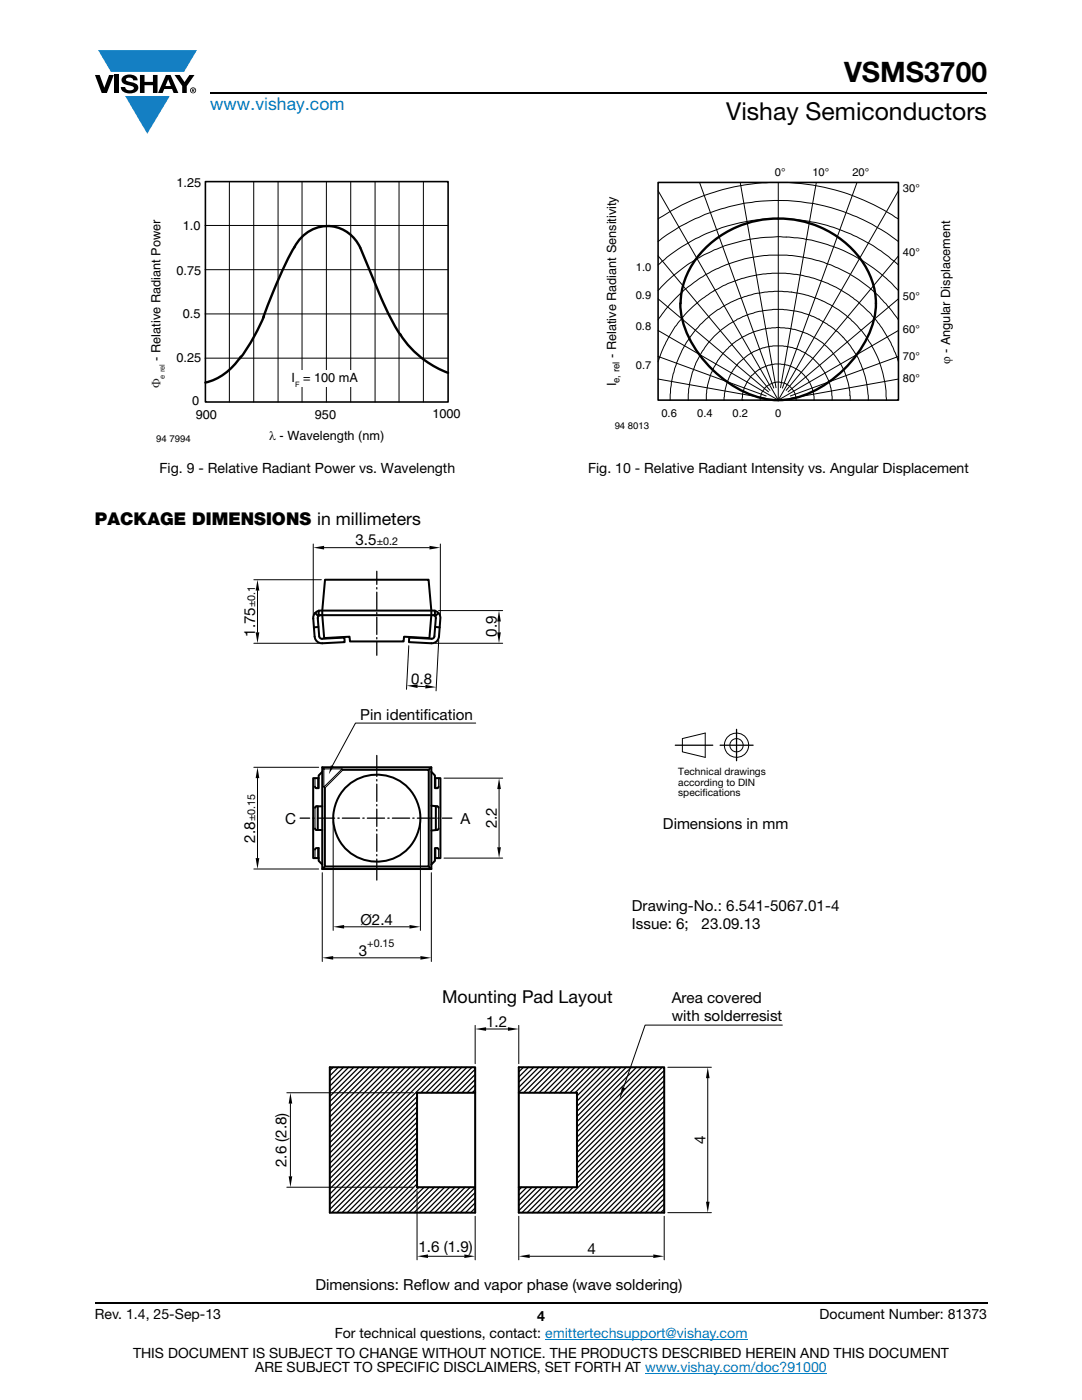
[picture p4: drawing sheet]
<svg xmlns="http://www.w3.org/2000/svg" width="216mm" height="279mm" viewBox="0 0 216 279" stroke-linecap="round" stroke-linejoin="round" font-family="sans-serif">
<g fill="#147fc3">
<path d="M19.6 10h19.7l-2.6 4.3h-1.1h-13.5z"/>
<path d="M25 19.2h8.9l-4.5 7.5z"/>
</g>
<g fill="#000">
<path d="M18.9 15h1l.9 2.5 1-2.5h.9l-1.4 3.6h-1zM22.9 15h.9v3.6h-.9zM24.6 15.3a2.1 2.1 0 0 1 2.8 .3l.1 .4h-.9a.79 .79 0 0 0-.7-.5 .79 .79 0 0 0-.8 .4l.3 .3 1 .2a1.08 1.08 0 0 1 1.2 1 1.08 1.08 0 0 1-1.1 1.2 1.73 1.73 0 0 1-2.4-1.2h.9a.96 .96 0 0 0 .8 .6 .96 .96 0 0 0 .9-.4 1.31 1.31 0 0 0-1.2-.6 1.03 1.03 0 0 1-1.1-.6 1.03 1.03 0 0 1 .2-1.1zM27.9 15h.9v1.3h1.7v-1.3h.9v3.6h-.9v-1.6h-1.7v1.6h-.9zM34.8 15h1.1l.9 1.4 1-1.4h1l-1.5 2.2v1.4h-.9v-1.4z"/>
<path d="M33.6 15.9l.5 1.3h-1.1zM33.1 15l-1.6 3.6h1l.3-.8h1.5l.3 .8h1l-1.6-3.6z"/>
<path d="M38.4 17.8h.2v.2h-.2zM38.3 17.7v.7h.1v-.3l.4 .3-.2-.3 .2-.2-.1-.2z"/>
<path d="M38.1 18a.46 .46 0 0 1 .9 0 .46 .46 0 0 1-.9 0zM37.9 18a.6 .6 0 0 0 1.2 0 .6 .6 0 0 0-1.2 0z"/>
</g>
<path d="M42 18.6h155M18.9 260h178.1" fill="none" stroke="#000" stroke-width=".36"/>
<path d="M108.8 267.3h40.3M128.7 274h36.3" fill="none" stroke="#007ec4" stroke-width=".2"/>
<path d="M29.8 35.2h62.1v53.4h-62.1z" fill="#fff"/>
<path d="M41 36.2h48.4v44h-48.4z" fill="none" stroke="#000" stroke-width=".32"/>
<g fill="none" stroke="#000" stroke-width=".2">
<path d="M45.8 36.2v44M50.6 36.2v44M55.5 36.2v44M60.3 36.2v44M65.1 36.2v44M70 36.2v44M74.8 36.2v44M79.6 36.2v44M84.5 36.2v44M40.9 53.8h48.4M40.9 45h48.4M40.9 71.5h48.4"/>
<path d="M40.9 62.7h48.4"/>
</g>
<path d="M71.9 49.4a7.2 7.2 0 0 0-6.6-4.3 7.2 7.2 0 0 0-6.6 4.2 98.7 98.7 0 0 0-6.2 14.1M71.9 49.4l5 12 1.7 3.3 1.3 2.1M48 71.2a11.8 11.8 0 0 1-7 5.1M52.7 63.1l-2.4 4.7-2.4 3.7M79.8 66.7a19.3 19.3 0 0 0 9.6 7.7" fill="none" stroke="#000" stroke-width=".48"/>
<g fill="#fff">
<path d="M57.2 73.8h15.9v3.4h-15.9z"/>
<path d="M120.8 33.3h69.3v52.7h-69.3z"/>
</g>
<path d="M131.3 36.4h48v43.5h-48z" fill="none" stroke="#000" stroke-width=".32"/>
<g fill="none" stroke="#000" stroke-width=".2">
<path d="M131.3 38.1l24 41.8M139.6 36.4l14.8 41M147.7 36.4l7.1 41M155.3 36.4v43.5M162.9 36.4l-7.2 41M171 36.4l-14.9 41M179.3 38.1l-24 41.8M131.3 43.7a43.5 43.5 0 0 1 22.3-7.3h3.7a43.1 43.1 0 0 1 22 7.3M131.3 52.9a35.3 35.3 0 0 1 9.8-6.3 35.5 35.5 0 0 1 17.2-2.8 35.6 35.6 0 0 1 21 9.1M131.3 48.2a39 39 0 0 1 14.6-7.1 39.1 39.1 0 0 1 11-1.1 39.4 39.4 0 0 1 22.4 8.2M131.3 59.6l22 18.6M131.3 51.1l22.3 26.8"/>
<path d="M179.3 58a32.1 32.1 0 0 0-48 0M179.3 51.1l-22.4 26.8M179.3 59.6l-22.1 18.6M131.3 63.8a28.7 28.7 0 0 1 22.2-12.9h3.5a28.5 28.5 0 0 1 10.2 2.6l2.2 1.1a29.2 29.2 0 0 1 9.9 9.2M131.3 71.1l21.6 7.9M131.3 75.6l21.4 3.9M131.3 66l24 13.9M131.3 72.2l1.6-3.9 1.8-3.1a25.4 25.4 0 0 1 8.5-7.5l1.1-.7a27 27 0 0 1 9.8-2.5h2.6a27 27 0 0 1 10.1 2.8l2.6 1.6a24.8 24.8 0 0 1 6.6 6.5l1.8 3 1.5 3.8M133.7 79.9a22.3 22.3 0 0 1 1.2-7.1l1.2-2.8 .7-1.3a22.3 22.3 0 0 1 8-7.9 22.8 22.8 0 0 1 9.7-2.7h1.5a22.4 22.4 0 0 1 11.3 3.7l1.5 1.1a23 23 0 0 1 4.2 4.5 22.9 22.9 0 0 1 3.9 12.5M148.1 79.9h.1M151.7 79.9a3.6 3.6 0 0 1 5.7-3 3.9 3.9 0 0 1 1.5 3M162.4 79.9a7.3 7.3 0 0 0-2.4-5.5 8 8 0 0 0-4.3-1.8h-1.1a8.2 8.2 0 0 0-3.8 1.6l-.6 .6a7.6 7.6 0 0 0-2.1 5.1"/>
<path d="M166 79.9a11 11 0 0 0-9.7-10.9l-2.3 .1a10.9 10.9 0 0 0-9.5 10.8M169.7 79.9a14.6 14.6 0 0 0-11.2-14.2 14.5 14.5 0 0 0-17.6 13v1.2M173.3 79.9a18.2 18.2 0 0 0-5.1-12.6l-1.1-1.1a18.8 18.8 0 0 0-10.9-4.5h-1.9a18.2 18.2 0 0 0-16.1 12.6l-.8 3.4-.1 2.2M179.3 71.1l-21.6 7.9M179.3 75.6l-21.5 3.9M179.3 66l-24 13.9"/>
</g>
<path d="M135.8 60.5a17.1 17.1 0 0 1 9.8-14.5 20.6 20.6 0 0 1 27.6 8.1 14.5 14.5 0 0 1 1.6 6.4M174.8 60.5a19.4 19.4 0 0 1-6.4 13.3 19.7 19.7 0 0 1-13.1 6.1 20.1 20.1 0 0 1-14-7.1 19 19 0 0 1-5.5-12.3" fill="none" stroke="#000" stroke-width=".48"/>
<path d="M48.4 106.3h119.1v151.8h-119.1z" fill="#fff"/>
<g fill="none" stroke="#000" stroke-width=".25">
<path d="M75.2 114v2.6M75.2 117.3v.2M75.2 118.2v3.4M75.2 122.3v.2M75.2 123.2v3.4M75.2 127.2v.3M75.2 128.2v2.6M75.2 150.8v4.2M75.2 155.6v.3M75.2 156.5v3.4M134.7 148.7h7.5M143.7 148.7h6.6"/>
<path d="M147 145.6v6.2M59.9 163.3h1.9M62.4 163.3h.3M63.3 163.3h3.5M67.4 163.3h.3M68.3 163.3h3.5M72.4 163.3h.3M73.3 163.3h3.4M75.2 160.6v.2M75.2 161.5v3.4M75.2 165.5v.3M75.2 166.5v3.4"/>
<path d="M75.2 170.5v.3M75.2 171.4v4.2M77.4 163.3h.3M78.3 163.3h3.4M82.4 163.3h.2M83.3 163.3h3.4M87.3 163.3h.3M88.3 163.3h1.9M66.5 213l-.7 .7M67.5 213l-1.7 1.7M68.6 213l-2.8 2.7M69.6 213l-3.8 3.8"/>
<path d="M70.6 213l-4.8 4.8M71.6 213l-5.8 5.8M72.7 213l-6.9 6.8M73.7 213l-7.9 7.9M74.7 213l-8.9 8.9M75.7 213l-9.9 9.9M76.8 213l-11 10.9M77.8 213l-12 12M78.8 213l-13 13M79.8 213l-14 14M80.9 213l-15.1 15M81.9 213l-16.1 16.1"/>
<path d="M82.9 213l-17.1 17.1M83.2 218.8l-17.4 17.5M83.2 219.9l-17.4 17.4M83.9 213l-18.1 18.1M85 213l-19.2 19.2M86 213l-20.2 20.2M87 213l-21.2 21.2M88 213l-22.2 22.2M89.1 213l-5.1 5.1M90.1 213l-5.1 5.1M91.1 213l-5.1 5.1M92.1 213l-5 5.1"/>
<path d="M93.2 213l-5.1 5.1M94.2 213l-5.1 5.1M94.8 217.5l-.6 .6M94.8 215.4l-2.6 2.7M94.8 214.4l-3.6 3.7M94.8 216.5l-1.6 1.6M94.8 213.4l-4.7 4.7M104.4 213l-.9 .9M105.5 213l-2 1.9M106.5 213l-3 3M107.5 213l-4 4M108.5 213l-5 5"/>
<path d="M109.6 213l-5.1 5.1M110.6 213l-5.1 5.1M111.6 213l-5.1 5.1M112.6 213l-5 5.1M113.7 213l-5.1 5.1M114.7 213l-5.1 5.1M115.7 213l-5.1 5.1M116.7 213l-5 5.1M117.8 213l-5.1 5.1M118.8 213l-5.1 5.1M119.8 213l-5.1 5.1M120.8 213l-5.7 5.7"/>
<path d="M121.9 213l-6.8 6.8M122.9 213l-7.8 7.8M123.9 213l-8.8 8.8M125 213l-9.9 9.8M126 213l-10.9 10.9M127 213l-11.9 11.9M128 213l-12.9 12.9M129.1 213l-14 13.9M130.1 213l-15 15M131.1 213l-16 16M132.1 213l-17 17M132.5 219.8l-22.2 22.2"/>
<path d="M132.5 213.6l-17.4 17.4M132.5 214.7l-17.4 17.4M132.5 215.7l-17.4 17.4M132.5 216.7l-17.4 17.4M132.5 217.7l-17.4 17.4M132.5 218.8l-17.4 17.4M83.2 230.1l-11.9 11.9M83.2 232.2l-9.8 9.8M83.2 231.1l-10.8 10.9M83.2 233.2l-8.8 8.8M83.2 228.1l-13.9 13.9M83.2 229.1l-12.9 12.9"/>
<path d="M83.2 234.2l-7.8 7.8M83.2 235.2l-6.7 6.8M83.2 226l-16 16M83.2 227l-14.9 15M83.2 236.3l-5.7 5.7M83.2 225l-17 17M83.2 220.9l-17.4 17.4M83.2 221.9l-17.4 17.4M83.2 222.9l-17.4 17.5M83.2 224l-17.4 17.4M83.6 236.9l-5.1 5.1M84.6 236.9l-5.1 5.1"/>
<path d="M85.6 236.9l-5 5.1M86.7 236.9l-5.1 5.1M87.7 236.9l-5.1 5.1M88.7 236.9l-5.1 5.1M89.7 236.9l-5 5.1M90.8 236.9l-5.1 5.1M91.8 236.9l-5.1 5.1M92.8 236.9l-5.1 5.1M93.8 236.9l-5 5.1M94.8 239l-3 3M94.8 238l-4 4M94.8 237l-5 5"/>
<path d="M104.1 236.9l-.6 .6M105.1 236.9l-1.6 1.6M106.2 236.9l-2.7 2.7M107.2 236.9l-3.7 3.7M108.2 236.9l-4.7 4.7M109.2 236.9l-5 5.1M110.3 236.9l-5.1 5.1M111.3 236.9l-5.1 5.1M112.3 236.9l-5.1 5.1M113.3 236.9l-5 5.1M114.4 236.9l-5.1 5.1M132.5 238.2l-3.7 3.8"/>
<path d="M132.5 239.3l-2.7 2.7M132.5 231.1l-10.9 10.9M132.5 233.1l-8.9 8.9M132.5 235.2l-6.8 6.8M132.5 237.2l-4.8 4.8M132.5 236.2l-5.8 5.8M132.5 230l-11.9 12M132.5 232.1l-9.9 9.9M132.5 234.1l-7.8 7.9M132.5 220.8l-21.2 21.2M132.5 222.9l-19.1 19.1M132.5 224.9l-17.1 17.1"/>
<path d="M132.5 227l-15 15M132.5 229l-13 13M132.5 221.8l-20.1 20.2M132.5 223.9l-18.1 18.1M132.5 225.9l-16 16.1M132.5 228l-14 14M94.8 241.1l-.9 .9M94.8 240.1l-1.9 1.9M132.5 241.3l-.7 .7M132.5 240.3l-1.7 1.7"/>
</g>
<g fill="none" stroke="#000" stroke-width=".2">
<path d="M50.6 115.7h13.5M51.4 117.9v8.3M62.5 108.6v14.1M64.7 109.3h21M87.9 108.6v14.1M50.6 128.4h13M81.6 128.9l-.5 8.7M83.3 137h1.6M86.8 128.4h13.5M87.5 121.9h12.8M87.5 127.8l-.5 10.1M99.6 124v2.2"/>
<path d="M50.6 153.1h13M51.4 155.3v15.9M62.9 155.3v1.7M63.4 155.3v2M68.3 153.5h-3.7v3.6l3.7-3.6 .1 .1-3.6 3.7-.2-.2M87 155.3v2M87.5 155.3v1.7M88.6 155.3h11.7M94.9 144.3h-24l-4.6 8.5M99.6 157.5v11.6M136.2 147.4l4.5-1.1v4.8l-4.5-1.1zM50.6 173.4h13"/>
<path d="M62.9 161.2v4.2M62.9 169.5v1.8M63.4 169.3v2M64.3 174.2v17.7M66.5 164v21.7M83.9 164v21.7M86.1 174.2v17.7M87 169.3v1.9M87.5 161.2v4.1M87.5 169.5v1.7M88.6 171.3h11.7M66.5 191.2h17.4"/>
<path d="M68.7 185h13M57.2 218.1h25.3M94.8 204.6v7.7M97 205.4h4.4M103.5 204.6v7.7M133.3 213h8.7M141.2 215.2v24.6M156.1 204.6h-27.4l-4.3 12.4M57.2 236.9h25.3M57.9 220.2v14.6M83.2 237.7v13.7M85.4 250.7h7.3"/>
<path d="M94.8 242.7v8.7M103.5 242.7v8.7M105.7 250.7h24.7M132.5 242.7v8.7M133.3 242h8.7"/>
<circle cx="147" cy="148.7" r="1.33"/>
<circle cx="147" cy="148.7" r="2.43"/>
</g>
<g fill="#000">
<path d="M51.4 115.7l.3 2.2h-.7zM62.5 109.3l2.2-.4v.8zM85.7 108.9l2.2 .4-2.2 .4zM51 126.2h.7l-.3 2.2zM81.1 136.8l2.2-.2v.7zM84.9 136.7l2.2 .4-2.2 .3zM99.2 126.2h.7l-.3 2.2zM99.6 121.9l.3 2.1h-.7zM51.4 153.1l.3 2.2h-.7zM66 152.7l.6 .3-1 1.5zM99.6 155.3l.4 2.2h-.8zM51 171.3h.7l-.3 2.1z"/>
<path d="M99.2 169.1h.8l-.4 2.2zM64.3 191.2l2.2-.4v.7zM66.5 185l2.2-.4v.7zM81.7 184.6l2.2 .4-2.2 .3zM83.9 190.8l2.2 .4-2.2 .3zM94.8 205.4l2.2-.4v.7zM101.4 205l2.1 .4-2.1 .3zM124.1 216.9l.6 .3-1.1 2.3zM141.2 213l.4 2.2h-.7zM57.9 218.1l.4 2.1h-.7zM57.6 234.8h.7l-.4 2.1zM140.9 239.8h.7l-.4 2.2z"/>
<path d="M83.2 250.7l2.2-.4v.8zM92.7 250.3l2.1 .4-2.1 .4zM103.5 250.7l2.2-.4v.8zM130.4 250.3l2.1 .4-2.1 .4z"/>
</g>
<g fill="none" stroke="#000" stroke-width=".4">
<path d="M64.9 115.7h20.6l.6 6.2-.4 5.4-5.1-.2-.1 .9h-10.7l-.1-.9-5 .2-.4-5.4zM62.9 122.3l.6 .7M63.5 125.1l-.9 .1M63.6 121.9h23.2v.9h-23.2zM63.6 121.9a1.45 1.45 0 0 0-1.1 1.5l.3 3.7M64 122.8l-.4 .1-.2 .4 .4 4 .5 .2 4.4-.3 .1 1-4.8 .2a1.44 1.44 0 0 1-1.2-1.3M86.8 121.9l.3 .1a1.44 1.44 0 0 1 .8 1.4l-.3 3.7a1.45 1.45 0 0 1-1.5 1.3l-4.5-.2v-1l4.5 .3 .5-.2 .4-4-.2-.4-.4-.1M86.8 125.1l.9 .1M87.5 122.3l-.7 .7M63.6 155.3h-1.1v16h1.1M64.3 153.1l.3 .4M64.3 153.1h21.8v20.3h-21.8z"/>
<path d="M64.3 154l-.7 .8v2.5h-.6l-.1-.3M68.4 153.6h17.1v19.3h-20.7v-15.6M86.1 153.1l-.6 .5M86.1 154l.7 .8v2.5h.5l.2-.3M86.8 155.3h1.1v16h-1.1M62.9 169.5l.1-.2h.6v2.5l.7 .7M62.9 165.4l.2 .2h1.2M63.4 160.9v4.7M64.3 160.9h-1.2l-.2 .3M64.8 172.9l-.5 .5M85.5 172.9l.6 .5M86.1 160.8l1.2 .1 .2 .3"/>
<path d="M87 160.9v4.7M87.5 169.5l-.2-.2h-.5v2.5l-.7 .7M87.5 165.3l-.2 .3-1.2 .2M65.8 213h29v29h-29zM94.8 218.1h-11.6v18.8h11.6M103.5 213h29v29h-29zM103.5 218.1h11.6v18.8h-11.6"/>
<circle cx="75.2" cy="163.3" r="8.7"/>
</g>
<text font-size="5.6" x="168.4" y="16.4">VSMS3700</text>
<text font-size="4.9" x="144.9" y="24">Vishay Semiconductors</text>
<text font-size="3.6" x="88.2" y="200.2">Mounting Pad Layout</text>
<text font-size="3.5" fill="#007ec4" x="42" y="21.9">www.vishay.com</text>
<text font-size="3.5" x="18.9" y="104.7">PACKAGE DIMENSIONS in millimeters</text>
<g font-size="3">
<text x="70.9" y="108.8">3.5</text>
<text x="50.9" y="127.1" transform="rotate(-90 50.9 127.1)">1.75</text>
<text x="99.1" y="127.1" transform="rotate(-90 99.1 127.1)">0.9</text>
<text x="82" y="136.4" transform="rotate(3 82 136.4)">0.8</text>
<text x="71.9" y="143.7">Pin identif</text>
<text x="84.5" y="143.7">ication</text>
<text x="56.9" y="164.4">C</text>
<text x="91.9" y="164.4">A</text>
<text x="99.1" y="165.3" transform="rotate(-90 99.1 165.3)">2.2</text>
<text x="132.3" y="165.4">Dimensions in mm</text>
<text x="50.9" y="168.1" transform="rotate(-90 50.9 168.1)">2.8</text>
<text x="71.9" y="184.5">Ø2.4</text>
<text x="126.1" y="181.9">Drawing-No.: 6.541-5067.01-4</text>
<text x="126.1" y="185.5">Issue: 6;</text>
<text x="140" y="185.5">23.09.13</text>
<text x="71.6" y="190.7">3</text>
<text x="134" y="200.2">Area covered</text>
<text x="134" y="203.8">with solderresist</text>
<text x="97" y="204.9">1.2</text>
<text x="57.1" y="232.9" transform="rotate(-90 57.1 232.9)">2.6 (2.8)</text>
<text x="140.8" y="228.3" transform="rotate(-90 140.8 228.3)">4</text>
<text x="83.5" y="249.9">1.6 (1.9)</text>
<text x="117.2" y="250.3">4</text>
<text x="62.9" y="257.4">Dimensions: Ref</text>
<text x="84.2" y="257.4">low and vapor phase (wave soldering)</text>
</g>
<g font-size="2.8">
<text x="31.8" y="94.3">Fig. 9 - Relative Radiant Power vs. Wavelength</text>
<text x="117.3" y="94.3">Fig. 10 - Relative Radiant Intensity vs. Angular Displacement</text>
<text x="18.9" y="263.3">Rev. 1.4, 25-Sep-13</text>
<text x="107.2" y="263.6">4</text>
<text x="163.6" y="263.3">Document Number: 81373</text>
<text x="66.8" y="267.1">For technical questions, contact: emittertechsupport@vishay.com</text>
<text x="26.5" y="271">THIS DOCUMENT IS SUBJECT TO CHANGE WITHOUT NOTICE. THE PRODUCTS DESCRIBED HEREIN AND THIS DOCUMENT</text>
<text x="50.9" y="273.8">ARE SUBJECT TO SPECIFIC DISCLAIMERS, SET FORTH AT www.vishay.com/doc?91000</text>
</g>
<g font-size="2.5">
<text x="35.2" y="37.4">1.25</text>
<text x="36.5" y="45.9">1.0</text>
<text x="35.2" y="54.9">0.75</text>
<text x="36.5" y="63.4">0.5</text>
<text x="32" y="72" transform="rotate(-90 32 72)">- Relative Radiant Power</text>
<text x="123" y="71.5" transform="rotate(-90 123 71.5)">- Relative Radiant Sensitivity</text>
<text x="35.2" y="72.2">0.25</text>
<text x="58.2" y="76.3">I</text>
<text x="60.5" y="76.3">= 100 mA</text>
<text x="123" y="77.1" transform="rotate(-90 123 77.1)">I</text>
<text x="189.6" y="72.7" transform="rotate(-90 189.6 72.7)">ϕ - Angular Displacement</text>
<text x="38.3" y="80.8">0</text>
<text x="39.1" y="83.6">900</text>
<text x="62.8" y="83.6">950</text>
<text x="86.3" y="83.3">1000</text>
<text x="53.7" y="87.9">λ - Wavelength (nm)</text>
</g>
<text font-size="2.5" fill="#231f20" x="32" y="77.5" transform="rotate(-90 32 77.5)">Φ</text>
<g font-size="2.2">
<text x="154.6" y="35.2">0°</text>
<text x="162.1" y="35.2">10°</text>
<text x="170.1" y="35.2">20°</text>
<text x="180.2" y="38.3">30°</text>
<text x="180.2" y="51.1">40°</text>
<text x="126.9" y="59.6">0.9</text>
<text x="126.9" y="54.1">1.0</text>
<text x="180.2" y="59.9">50°</text>
<text x="126.9" y="66">0.8</text>
<text x="180.2" y="66.6">60°</text>
<text x="180.2" y="71.9">70°</text>
<text x="126.9" y="73.5">0.7</text>
<text x="180.2" y="76.3">80°</text>
<text x="132" y="83.2">0.6</text>
<text x="139.1" y="83.2">0.4</text>
<text x="146.2" y="83.2">0.2</text>
<text x="154.7" y="83.2">0</text>
</g>
<g font-size="2.1">
<text x="75.2" y="108.8">±0.2</text>
<text x="50.9" y="121.1" transform="rotate(-90 50.9 121.1)">±0.1</text>
<text x="50.9" y="163.9" transform="rotate(-90 50.9 163.9)">±0.15</text>
<text x="73.3" y="189">+0.15</text>
</g>
<g font-size="2">
<text x="135.3" y="154.7">Technical drawings</text>
<text x="135.3" y="158.8">specif</text>
<text x="135.3" y="156.8">according to DIN</text>
<text x="140.2" y="158.8">ications</text>
</g>
<g font-size="1.9">
<text x="123.6" y="76.4" transform="rotate(-90 123.6 76.4)">e, rel</text>
<text x="31.2" y="88.1">94 7994</text>
<text x="122.7" y="85.6">94 8013</text>
</g>
<text font-size="1.5" fill="#231f20" x="32.9" y="75.6" transform="rotate(-90 32.9 75.6)">e rel</text>
<text font-size="1.5" x="58.9" y="77.2">F</text>
</svg>
